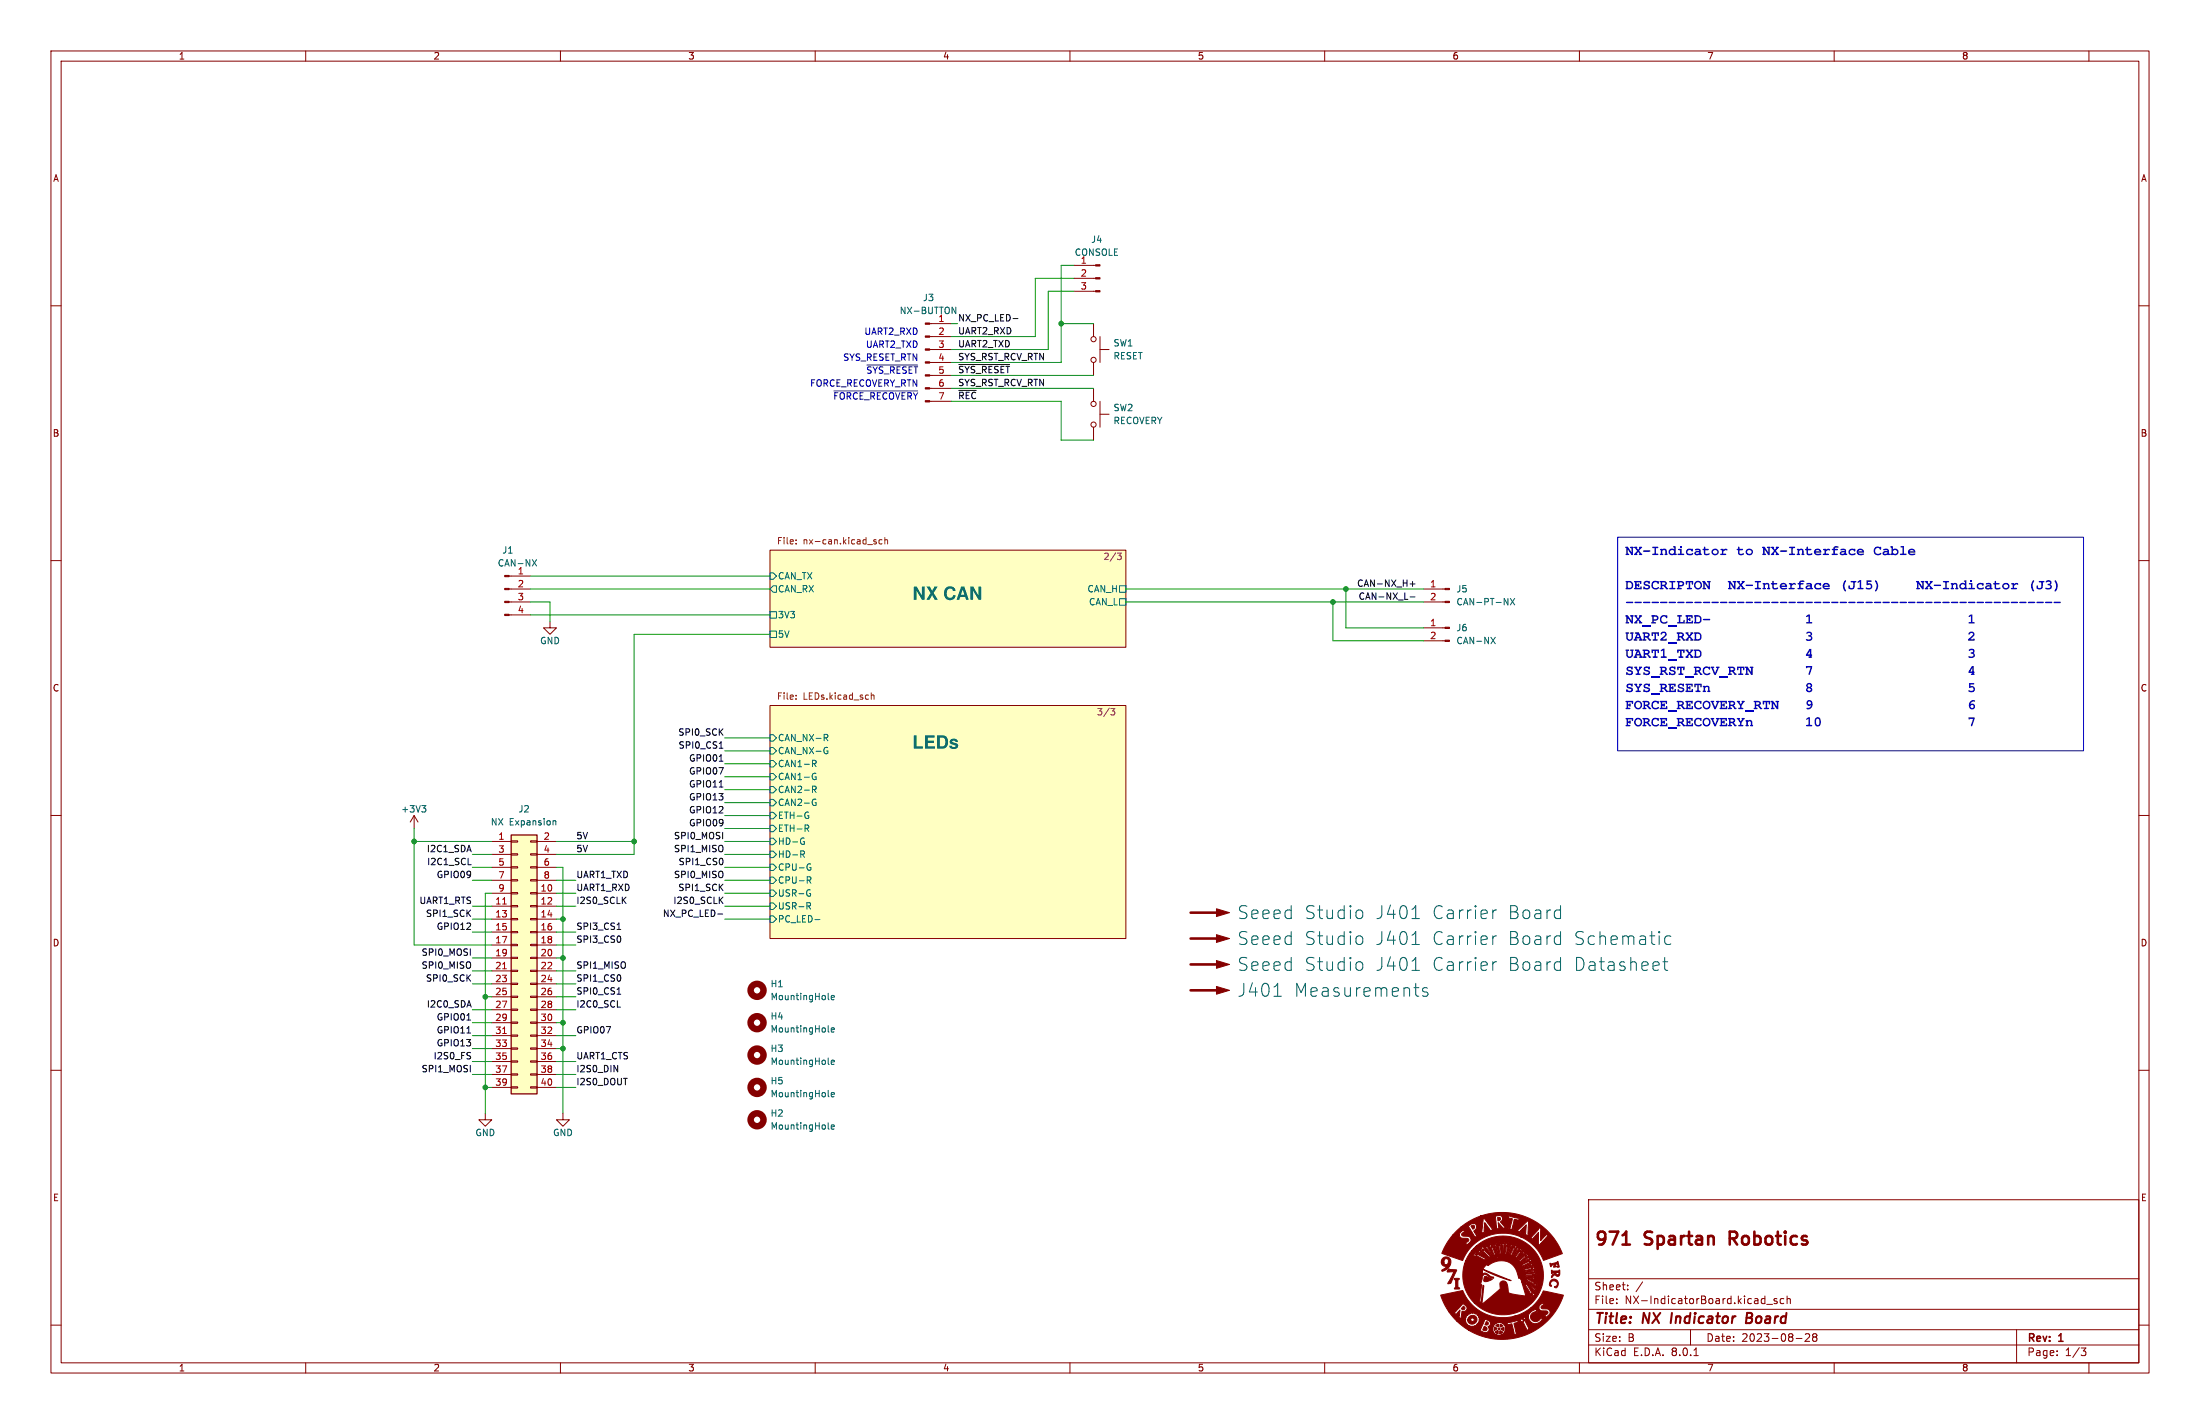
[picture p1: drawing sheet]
<svg xmlns="http://www.w3.org/2000/svg" width="432mm" height="279mm" viewBox="0 0 432 279" stroke-linecap="round" stroke-linejoin="round" font-family="sans-serif">
<g fill="none" stroke="#840000" stroke-width=".2">
<path d="M10 10h411.8v259.4h-411.8zM12 12h407.8v255.4h-407.8zM60 10v2M110 10v2M160 10v2M210 10v2M260 10v2M310 10v2M360 10v2M410 10v2M10 60h2M210.8 57.2h4.2"/>
<path d="M210.8 54.6h4.2M210.8 52.1h4.2M419.8 60h2M10 110h2M151.1 108h69.9v19h-69.9zM419.8 110h2M151.1 138.4h69.9v45.8h-69.9zM10 160h2M419.8 160h2M10 210h2M419.8 210h2M311.8 235.4h108v32h-108z"/>
<path d="M10 260h2M311.8 256.9h108M311.8 250.9h108M317.3 255.6v.2M317.3 254.9v.1M319.5 252.9v.2M319.5 252.2v.1M322.4 251.5l-1.3 1.9M346.8 255.9h1.1M348.8 254.9l-.4-.1-.2 .2 .1 .2 .5 .2v.3h-.6M350.1 254.9l-.4-.1-.3 .3 .1 .6h.6M350.8 254.9l.2-.1 .3 .1 .1 .9"/>
<path d="M350.8 254.3v1.5M419.8 260h2M60 267.4v2M110 267.4v2M160 267.4v2M210 267.4v2M260 267.4v2M310 267.4v2M311.8 263.9h108M311.8 260.9h108M331.8 260.9v3M332.5 266h.8"/>
<path d="M352.5 262.6h1.2M354.3 261.8l.6-.1 .2 .1 .1 .3-.9 1.1h.9M356 262.3l-.2-.3 .2-.3h.3l.3 .3-.3 .3M356 262.3l-.2 .3v.3l.2 .3h.3l.3-.3-.1-.4-.2-.2M356 262.3h.3M360 267.4v2M395.8 260.9v6.5M403.8 265.8v.2M403.8 265.1v.1M408.5 264.5h.9l-.5 .6 .4 .1 .1 .5-.3 .3h-.4M410 267.4v2"/>
</g>
<path d="M328.2 257.6l-.3 2M342.8 258.6h.7M343.5 258.6l.2 .1M343.6 257.6h-.7l-.2 2 .9-.1M343.7 258.5l-.2 .1" fill="none" stroke="#840000" stroke-width=".4"/>
<path d="M318.5 244.2h1.4M339.5 243h1M340.5 241.7h-1v2.5" fill="none" stroke="#840000" stroke-width=".51"/>
<g fill="#840000" stroke="#840000" stroke-width=".2">
<path d="M282.8 254.1l4.3-.9a8.5 8.5 0 0 0 10 5.1h2.9l.1 .6 .4 .7h.3a1.43 1.43 0 0 0 1.9-.8l-.2-.3-.4 .5a.98 .98 0 0 1-1.6-.3 .98 .98 0 0 1 1-1.3l.1 .1 .2-.1-.1-.1a.43 .43 0 0 0-.4-.4 .43 .43 0 0 0-.4 .3l-.8 .6-.1 .5h-2.9h.1a8.5 8.5 0 0 0 3.3-1.8h1.5l.3 .6 .9 .1a.42 .42 0 0 1 .6 .2 .42 .42 0 0 1-.5 .5l-.2 .1 .4 .5 .2-.3a.73 .73 0 0 0 .4-1.1l-.4-.3h-1.1a.39 .39 0 0 1 0-.5 .39 .39 0 0 1 .5-.2l-.4-.5-.5 .5-.2 .4h-1.5a13.2 13.2 0 0 0 2.5-3.2l3.8 .8a12.7 12.7 0 0 1-18.6 6.9h2.1l1.4 .5 .3-.1 .3-.7h.6l.1 .1-.1 .1 .2 .3-.1 .1h.1l.1 .3h.1v.2l.1-.1 .1 .2 .1-.1v.2l.1-.1 .3 .2 .1-.1 .3 .1 .1-.1h.1v-.1l.2 .1v-.2l.1 .1v-.2l.2 .1v-.2h.2l-.1-.1 .3-.2-.1-.1 .1-.1v-.3l.1-.1-.1-.1h.1l-.2-.2 .1-.2-.1-.1-.1-.3-.2 .1 .1-.2h-.3l-.1-.2-.1 .1-.1-.2h1.2l.2 .6 .7-.3 .4 1.6a.22 .22 0 0 1 .1 .3 .22 .22 0 0 1-.2 .1l.2 .2 .6-.2 .1-.2a.4 .4 0 0 1-.5-.5l-.1-.7a.41 .41 0 0 1-.1-.6 .41 .41 0 0 1 .6-.1h.2l-.1-.5h.5l.5 .3 .7 1.3a.21 .21 0 0 0 .2 .3 .21 .21 0 0 0 .2-.3l-.3-.8a1.17 1.17 0 0 1-.2-1.3h-.1a.22 .22 0 0 0-.3-.2 .22 .22 0 0 0-.1 .4l-.3 .1v-.4l-.3 .6-.6-.1-.1 .1-1.6 .4h-2.3v.1l-.1-.1v.2l-.4 .1-.1 .3-.1-.1-.2 .7h-.6v-.2l-.3-.2a.69 .69 0 0 0 .5-.8 .69 .69 0 0 0-.7-.6l-.5-.1 .1 .3-.2 .5-.6 1.3-.2-.1-.1 .2h-2.1l-2.2-1.8 1.7 .1 .1 .3-.2 .2h.4v.4l.2-.1 .4 .1v.2l.4-.2 .2 .2 .1-.2 .2-.1 .3 .1a.36 .36 0 0 1 .4-.5l-.1-.2 .4-.3a.28 .28 0 0 1-.2-.2 .28 .28 0 0 1 .2-.3 .28 .28 0 0 1-.3-.2 .28 .28 0 0 1 .2-.3 .31 .31 0 0 1-.4-.1 .31 .31 0 0 1-.1-.4h-.1a.28 .28 0 0 1-.3 .1 .28 .28 0 0 1-.1-.3 .35 .35 0 0 1-.4 .2 .35 .35 0 0 1-.3-.2 .3 .3 0 0 1-.2 .3 .3 .3 0 0 1-.3-.1v.2l-.2 .2h-.3a.31 .31 0 0 1 .1 .4 .31 .31 0 0 1-.4 .1 .3 .3 0 0 1 .3 .3 .3 .3 0 0 1-.3 .3h-1.4l-1.6-1.8h.9l.6 .6v-.3l.7-.7-.2 1.2a.47 .47 0 0 0 .4 .6h.1l-.1-.3 .1-.8a.3 .3 0 0 1 0-.4 .3 .3 0 0 1 .5 0h.1a.71 .71 0 0 0 .4-.8 .71 .71 0 0 0-.5-.6l-.4-.2v.2l-1.4 1.6-1.2-.1a11.3 11.3 0 0 1-1.6-3.3z"/>
<path d="M289.3 244.9l.4-.3h1.8l1.3 1.8 .2-.1 3.6 .1 .8-1.5a.41 .41 0 0 0 .3-.3 .41 .41 0 0 0-.1-.4l-.1 .3h-.2v-.3l-.3 .3v.5l-.6 1.3h-3.4l-1.1-2h.4l.4 .5 .6 1.5h2.8l.8-2-.1-.3a.16 .16 0 0 1 0 .2 .16 .16 0 0 1-.2 0 .16 .16 0 0 1 0-.2l-.7 2.2h-2.4l-.5-1.3 .1-.6-.3-.3h.4l.2 .4 .5 1.8 .2-.1-.4-1.9h.3l.2 .5 .2 1.4 1.2 .1 .3-1.5 .2-.4-.1-.5-.1 .3-.2-.1 .1-.3a.53 .53 0 0 0-.2 .9l-.2 1.5h-.8l-.2-1.6 .2-.5a.77 .77 0 0 1 .3 1v.8a.16 .16 0 0 0 0 .3 .16 .16 0 0 0 .2 0 .16 .16 0 0 0 0-.3l.1-2a.17 .17 0 0 1-.2 .2 .17 .17 0 0 1-.1-.3l-.1 .3h-.2l-.3-.4 .1 .3-.2 .1-.2-.2v.4h-.3l-.2-.4v.3l-.2-.2-.5 .1-.1 .3h-.1l-.1-.3-.2 .3h-.5a.18 .18 0 0 1 0 .3 .18 .18 0 0 1-.2 0 .18 .18 0 0 1-.1-.2v.2h-1.8a7.8 7.8 0 0 1 10.7-.1 7.8 7.8 0 0 1 .7 10.7 8.1 8.1 0 0 1-11.7 .4l1 .1 .3-.3 .4-3.2 .1 .1-.3 3.6 3.2-2.7a.76 .76 0 0 0 .3-1.1 .74 .74 0 0 1 .7-.8 .74 .74 0 0 1 .8 .8v.2a1.8 1.8 0 0 0 .3 1.4l3.3 .6-.7-2.3h.5l1 1.7 .1 .6 .4 .3v-.4h.2l.1 .3a.55 .55 0 0 0 .1-.6 .55 .55 0 0 0-.6-.3l-1-1.7-.8 .1-.1-.5h.6l.4 .2 1.5 1.6h.2l-.2-.2 .1-.1 .2 .1v-.2l-.6-.3-1.3-1.3h-.2l.2 .1-.1 .2-.8-.1-.2-.5h.9l.6 .4a2.36 2.36 0 0 1 1.3 .9l.4-.1-.3-.1 .1-.2 .3 .1-.3-.4h-.5l-1.5-.8-.1 .2h-.9v-.2h-.4l-.1-.2a3.5 3.5 0 0 0-2.2-3 3.5 3.5 0 0 0-3.7 .7l-.4-.2-.7 .9 5.6 2.3-3.2-1.1-2.4-1.2v1a1.03 1.03 0 0 1 1.5 .4l.7 .2v.2l-.6-.1-1.1-.7-.5 .2-.1 .7-.3 1.1 .2 .1-.4 3.5h-1a7.6 7.6 0 0 1-2-7.6l4.6 .1a4 4 0 0 1 5.2 .1 4.8 4.8 0 0 1 1.1 2.4l-.1-.6h.4l.1 .4 .1-.1a.35 .35 0 0 0-.1-.4 .35 .35 0 0 0-.5 0 .43 .43 0 0 1 0-.7h.2l.1 .3h.1a.36 .36 0 0 0-.1-.5 .36 .36 0 0 0-.5 .2l-.2-.3a.25 .25 0 0 1 0-.5 .25 .25 0 0 1 .3 .3h.2l-.2-.5-.6 .2-.1-.1a.31 .31 0 0 1-.3-.3 .31 .31 0 0 1 .3-.3l.2 .2h.2l-.4-.4-.4 .4-.2-.2a.34 .34 0 0 1-.4-.2 .34 .34 0 0 1 .1-.4l.5 .2a.42 .42 0 0 0-.6-.4 .36 .36 0 0 1-.1 .4 .36 .36 0 0 1-.5 0 .3 .3 0 0 1-.3-.2 .3 .3 0 0 1 0-.3h.5l-.7-.2v.5h-.9a.18 .18 0 0 1-.1-.3 .18 .18 0 0 1 .3-.1h.2l-.3-.1a.28 .28 0 0 0-.4 .1 .28 .28 0 0 0 .1 .4l-1 .2-.1-.3 .5-.2h-.3a.25 .25 0 0 0-.3 .2 .25 .25 0 0 0 .1 .3l-.5 .3a.28 .28 0 0 1-.2 .1 .28 .28 0 0 1-.3-.2l.4-.3-.3 .1a.28 .28 0 0 0-.2 .3 .28 .28 0 0 0 .2 .2l-.2 .2h-4.6l.3-.6h3.8a.37 .37 0 0 0 .5 .4l-.3-.4 .5-.3a.23 .23 0 0 1 .4-.1 .23 .23 0 0 1 0 .3l-.3 .2 .3-.1a.3 .3 0 0 0 .3-.2 .3 .3 0 0 0-.2-.3l.6-.2a.29 .29 0 0 1 .4-.1 .29 .29 0 0 1 .1 .3l-.5 .2 .4-.1a.3 .3 0 0 0 .3-.1 .3 .3 0 0 0-.1-.4h1.1v.4h-.5h.7v-.5l1 .3a.3 .3 0 0 1-.1 .3 .3 .3 0 0 1-.4 0h-.1l.6 .2 .2-.5 .5 .2a.29 .29 0 0 1 .3 .3 .29 .29 0 0 1-.2 .3l-.4-.1a.41 .41 0 0 0 .4 .3 .41 .41 0 0 0 .4-.4l.6 .6-.4 .2-.3-.1a.37 .37 0 0 0 .3 .3 .37 .37 0 0 0 .4-.2h.1l.4 .7-.4 .1-.2-.3h-.1l.2 .4a.38 .38 0 0 1 .4-.1 .38 .38 0 0 1 .3 .3v.2a.22 .22 0 0 1 0 .3 .22 .22 0 0 1-.3-.1l-.2-.2a.35 .35 0 0 0 .1 .4 .35 .35 0 0 0 .5-.1l.2 .8h-.5v-.4v.5l.8-.1v.1l1.9 .5 .3-.1a.17 .17 0 0 1-.3-.1 .17 .17 0 0 1 .2-.2l-2.3-.2-.1-.5h.3v.2h1.3l.5 .2 .3-.1-.2-.2 .1-.1 .2 .1-.3-.3-.5 .2h-1.7l-.1-.4h.3l.1 .2 2.1-.2-.2-.2 .3-.1-.3-.2-.5 .2-1.8 .3-.1-.5h.3v.2l1.6-.3a.43 .43 0 0 0 .4 .1 .43 .43 0 0 0 .3-.4 .18 .18 0 0 1-.2 .1 .18 .18 0 0 1-.2-.1l.3-.2-.5-.1-.4 .3-1.1 .3a.48 .48 0 0 1-.7-.3h.3l.1 .2 1.5-.6a.4 .4 0 0 0 .6-.3l-.2 .1-.1-.1 .1-.2h-.1l-1.9 .9h-.3l-.3-.5h.3l.2 .2 1.2-.6h.6l.3-.3h-.4v-.2h.3a.54 .54 0 0 0-.8 .3l-1.4 .6h-.3l-.2-.4h.3l.1 .2 1.8-1.1a.16 .16 0 0 1-.2-.1 .16 .16 0 0 1 .2-.2h-.3l-1.6 1.2h-.3l-.4-.4h.4l.1 .2 1.3-1a.44 .44 0 0 0 .4-.1 .44 .44 0 0 0 .1-.5l-.2 .3-.1-.1 .1-.3-.4 .2-.2 .4-1.1 .9h-.4l-.4-.3 .6 .1 1.5-1.4v-.3l-.2 .2v-.3l-.1 .1-1.4 1.6h-.4l-.5-.3h.5l.2 .1 .8-1.1 .5-.2 .1-.4-.3 .1-.1-.1 .2-.2a.52 .52 0 0 0-.5 .6l-.9 1.2h-.5l-.7-.3 1 .1 1.1-1.8a.16 .16 0 0 1-.3 0 .16 .16 0 0 1 .2-.2l-.3 .1-.1 .5-.8 1.3h-.8a5.8 5.8 0 0 0-4.6 .9h-3.8l.7-1.4h.7l.3 .4a1.47 1.47 0 0 1 1.3 .5l.6 .3 .4-.2-.4-.2a2.27 2.27 0 0 1-1.4-1l-.6-.1 .2 .3-.2 .1-.2-.2-.7 .1 .4-.6h1.1l1.9 1.5 .2-.1-1.7-1.6h-.3l.2 .1v.2l-1.4-.1 .4-.4h1.3l.2 .4 .5 .2 1.1 1.1 .3-.2-1.2-1.2a.55 .55 0 0 0-.2-.5 .55 .55 0 0 0-.6-.1 .22 .22 0 0 1 .3 .1 .22 .22 0 0 1-.1 .3l-.3-.2z"/>
<path d="M285.4 250.8h.1a.79 .79 0 0 1 .9 .2 .61 .61 0 0 0-.3 .8v.2a.51 .51 0 0 0 .4 .8l-.1 .1h-.7a.2 .2 0 0 1-.2-.1 .2 .2 0 0 1 .2-.3v-.8a.45 .45 0 0 0-.3-.7z"/>
<path d="M304.4 251.3a.87 .87 0 0 1 1.3 .1 .87 .87 0 0 1-.4 1.3l-.2-.2a.66 .66 0 0 0 .5-.9 .66 .66 0 0 0-1-.2 .66 .66 0 0 0-.1 1l-.4-.3z"/>
<path d="M284.3 249l1.2 .1a.25 .25 0 0 1 .4 .1 .25 .25 0 0 1-.1 .3l-.8 1.7a.65 .65 0 0 1-.8 .7l1.2-2.4-1 .1a.25 .25 0 0 1-.4-.1 .25 .25 0 0 1 .2-.4z"/>
<path d="M304.5 249.3l1.2 .1 .4-.2a.93 .93 0 0 1-.4 1.2h-.2a.36 .36 0 0 0-.3-.3 .36 .36 0 0 0-.3 .2l-.3 .4a.77 .77 0 0 1 .6-1h-.4l-.2 .2-.1-.2h.9a.32 .32 0 0 0 .2 .4 .32 .32 0 0 0 .3-.4h-1.4z"/>
<path d="M283.1 246.9a1.01 1.01 0 0 1 1.4 0 1.01 1.01 0 0 1 .1 1.4 1.54 1.54 0 0 1-1.6 1.1v-.2l1-.7a.86 .86 0 0 1-1.1-.8h.5a.46 .46 0 0 0 .6 .4 .46 .46 0 0 0 .3-.6 .45 .45 0 0 0-.5-.5 .45 .45 0 0 0-.4 .6v.1h-.5z"/>
<path d="M304.2 247.9h.5a1.07 1.07 0 0 0 1-.4l.3 .8a.23 .23 0 0 1 0 .3 .23 .23 0 0 1-.3 0v-.1a.31 .31 0 0 0 0-.5 .31 .31 0 0 0-.5 .1l.3 .4-.5 .1-.1-.1a.19 .19 0 0 0 .1-.3 .19 .19 0 0 0-.3 0l-.3 .3z"/>
<path d="M285.8 241.6l.9-.8h1.2a.81 .81 0 0 1 .8 .7l.4 .6a.52 .52 0 0 1 .1 .7l.9-.4-.1-.1-.2 .1-.4-.6h1.3v.1l.8-.2-.2-.1v-.8h.2a.16 .16 0 0 0 .2 .1 .16 .16 0 0 0 .1-.3 .16 .16 0 0 0-.3 0v.2h-.2l.1-.9 .7 .9a.39 .39 0 0 1 .2 .7h5.4l.8 .2a.52 .52 0 0 1 .3-.7h.3v.2a.16 .16 0 0 0 .2 0 .16 .16 0 0 0 0-.2 .16 .16 0 0 0-.2 0h-.3l.8-.7-.1 1.7-.3 .1 .8 .4-.1-.4 .1-1.7a.7 .7 0 0 0-.2-.9l-2.1 2h-5.4l.6-.2h4h-4l.2-.1v-.1h-.3l-1.4-1.9a.21 .21 0 0 0-.3-.2 .21 .21 0 0 0 0 .4l-.3 2.3-1.4 .1a.22 .22 0 0 1-.1-.3 .22 .22 0 0 1 .2-.2l.3-.3v-.4a.71 .71 0 0 0-.6-.6 .71 .71 0 0 0-.7 .4l-.6 .4h-1.2l.4-.3a12.6 12.6 0 0 1 3.5-1.9h2.7v.2h.2l.2 2.1-.2 .2 .9-.1-.2-.1-.2-1 .8 .8a.37 .37 0 0 0 .6 .2l.2-.1-.3-.1-.8-.9 .4-.5v-.3l1.8 .1a.93 .93 0 0 1-.1 1l-.1 .5a.24 .24 0 0 1-.1 .3 .24 .24 0 0 1-.3 0l.3 .2a.45 .45 0 0 0 .6 0 .27 .27 0 0 1-.2-.2 .27 .27 0 0 1 .1-.3l.3-1.4 .7 .2-.1 .1a.39 .39 0 0 0 .4-.5h-.2l-1.6-.3a.16 .16 0 0 0-.2-.2 .16 .16 0 0 0-.1 .2l-.1 .3h-1.1a.9 .9 0 0 0-1.3-.4h-3a12.7 12.7 0 0 1 16 7.4l-3.7 1.3a8.4 8.4 0 0 0-4.5-4.6h1.9l.7 .5-.1-.2 1.1-1.2-.1 2.5h.2l1.4-1.5a.2 .2 0 0 1 .2-.2 .2 .2 0 0 1 .2 .1h.1l-.6-.7-.2 .1 .2 .3-1 1v-2.1a.47 .47 0 0 0-.6-.5l.2 .4-1.4 1.5-.2-.1-.1 .1h-1.9a8.7 8.7 0 0 0-11.4 4.6l-4-1.4a12.3 12.3 0 0 1 2.2-3.6h1.2l.4 .6 .8 .1a.42 .42 0 0 1 .7 .3 .42 .42 0 0 1-.7 .4l.3 .6 .3-.3a.85 .85 0 0 0 .5-1l-.4-.4h-.4a.76 .76 0 0 1-1-.4 .44 .44 0 0 1 .6-.4l-.4-.5-.6 .6-.1 .4h-1.2z"/>
<path d="M293.5 261.3l.4-.3 .2 .1v.3a.22 .22 0 0 1-.1 .3 .22 .22 0 0 1-.3-.1z"/>
<path d="M294.4 261.2l.1-.1 .5 .3a.47 .47 0 0 1-.7 .2z"/>
<path d="M294.7 260.6l.5-.2a.37 .37 0 0 1-.2 .7l-.3-.3z"/>
<path d="M293.4 260.3l.1 .1a.34 .34 0 0 1 .2 .4 .34 .34 0 0 1-.4 .2z"/>
<path d="M294.4 259.8l.6 .3-.2 .1a.25 .25 0 0 1-.3 .1 .25 .25 0 0 1-.1-.3z"/>
<path d="M293.6 260.1l.5-.3v.5h-.1z"/>
<path d="M291.3 260.2l.5 .3a.41 .41 0 0 1-.1 .6 .41 .41 0 0 1-.6-.1z"/>
<path d="M291.7 259.3a.37 .37 0 0 1 .4 .5 .37 .37 0 0 1-.6 .1z"/>
<path d="M299 259l.3-.1v.2l-.3 .1 .2-.3-.2 .3z"/>
<path d="M288.3 258.4a.9 .9 0 0 1 1.3-.1 .9 .9 0 0 1 .1 1.3 .9 .9 0 0 1-1.3 0l-.3-.6h.5l.4 .3 .3-.1v-.4a.37 .37 0 0 0-.4-.2 .37 .37 0 0 0-.3 .4h-.5z"/>
<path d="M287.2 256.3l.3 .3v.2a.4 .4 0 0 1-.7 0z"/>
<path d="M291.4 250.5h.3l1.2 .5-.1 .1a1.82 1.82 0 0 1-1.5 .3l-.1-.1z"/>
<path d="M300.5 253.9h.2v.2h-.2v-.2l.2 .1z"/>
<path d="M301.1 251.7h.2v.2h-.2l.2-.1z"/>
<path d="M300.8 250.1h.2v.1h-.2h.2z"/>
<path d="M300.7 248.7l.1-.1 .1 .2-.2 .1 .2-.2-.2 .1 .1-.1-.2 .1 .2-.2z"/>
<path d="M300.2 247.5h.2v.2h-.2l.2-.1h-.2h.2z"/>
<path d="M299.4 246.3h.2l-.1 .2h-.1l.2-.2-.2 .1 .1-.1-.1 .1z"/>
<path d="M289.7 246l.2 .2-.2-.2 .2 .2-.2-.2h.1a.15 .15 0 0 1 .2 .1 .15 .15 0 0 1-.2 .2 .15 .15 0 0 1-.1-.2l.1 .1z"/>
<path d="M298.3 245.5l.2-.1 .1 .2h-.2l.1-.1-.1 .1 .1-.1z"/>
<path d="M290.9 245.1l.3 .1-.1 .2-.2-.1 .2 .1-.2-.2 .2 .1-.2-.1 .2 .1z"/>
<path d="M297.1 244.6h.2v.2h-.2l.2-.1-.1-.1-.1 .2z"/>
<path d="M292.8 244.5h.1v.2h-.1l.1-.1-.1-.1-.1 .2z"/>
<path d="M295.8 244.3h.1v.2h-.1l.1-.2-.1 .2 .1-.2-.2 .1z"/>
<path d="M294.1 244.2l.2 .2-.2-.2 .2 .2-.1-.2h.1l.1 .2h-.2z"/>
<path d="M288.7 240.6a.37 .37 0 0 1 .7 0 .37 .37 0 0 1-.4 .5z"/>
<path d="M293.9 238.9a.36 .36 0 0 1 .6 .2 .36 .36 0 0 1-.4 .4z"/>
<path d="M215 57h.9v.3h-.9z"/>
<path d="M215 54.5h.9v.2h-.9z"/>
<path d="M215 51.9h.9v.3h-.9z"/>
<circle cx="294.2" cy="260.7" r=".2"/>
<circle cx="299.5" cy="252" r=".1"/>
<circle cx="299.5" cy="251" r=".08"/>
</g>
<g fill="#ffffc2" stroke="#ffffc2" stroke-width=".2">
<path d="M151.1 138.4h69.9v45.8h-69.9z"/>
<path d="M151.1 108h69.9v19h-69.9z"/>
</g>
<g fill="none" stroke="#006464" stroke-width=".2">
<path d="M151.1 112.4h.7l.6 .6-.6 .7h-.7zM151.8 114.9h.6v1.3h-.6l-.7-.6zM219.7 114.9h1.3v1.3h-1.3zM219.7 117.5h1.3v1.2h-1.3zM151.1 120h1.3v1.3h-1.3zM151.1 123.8h1.3v1.3h-1.3zM151.1 144.1h.7l.6 .7-.6 .6h-.7zM151.1 159.4h.7l.6 .6-.6 .7h-.7zM151.1 149.2h.7l.6 .7-.6 .6h-.7zM151.1 151.8h.7l.6 .6-.6 .6h-.7zM151.1 156.8h.7l.6 .7-.6 .6h-.7zM151.1 154.3h.7l.6 .6-.6 .7h-.7z"/>
<path d="M151.1 146.7h.7l.6 .6-.6 .7h-.7zM158.6 159.3l.1 .1M159.5 149.2h.4l.3 .2-.1 .4h-.6M159.5 154.2h.4l.3 .3-.1 .4h-.6M159.6 151.8h.5M159.6 156.9h.5M159.8 149.8l.4 .6M159.8 154.9l.4 .6M159.9 152.4h.3v.5h-.6M159.9 157.5h.3v.4l-.6 .1M161.8 144.1h.4l.3 .2-.1 .4-.6 .1M162.1 144.8l.4 .6"/>
<path d="M162.1 146.6l.3 .1M162.2 147.4h.3v.4l-.4 .1M151.1 161.9h.7l.6 .7-.6 .6h-.7zM151.1 172.1h.7l.6 .6-.6 .7h-.7zM151.1 169.5h.7l.6 .7-.6 .6h-.7zM151.1 179.7h.7l.6 .6-.6 .7h-.7zM151.1 167h.7l.6 .6-.6 .7h-.7zM151.1 164.5h.7l.6 .6-.6 .6h-.7zM151.1 177.2h.7l.6 .6-.6 .6h-.7zM151.1 174.6h.7l.6 .7-.6 .6h-.7zM157.2 166.9h.4l.3 .3-.1 .4h-.6M157.5 167.6l.4 .6"/>
<path d="M157.5 164.4l.3 .1M157.6 165.1h.3v.5l-.4 .1M158.3 162.5l.4 .6M158.4 177.1h.5l.2 .3-.1 .3-.6 .1M158.4 172h.5l.3 .3-.2 .3-.6 .1M158.5 161.9l.2 .2-.2 .4M158.5 160.1h.2v.4l-.2 .1M158.6 169.6h.5M158.7 177.8l.4 .6M158.7 172.7l.5 .6M158.7 174.6h.3M158.9 175.3h.2v.4l-.4 .1"/>
<path d="M158.9 170.2h.3v.4l-.6 .1M159.9 180.4h1M162.5 202.3l.2 .2M163.2 202.1l.6-.1-.1-.3h-.4l-.1 .1v.6h.5"/>
</g>
<path d="M156.2 105.9v.2M156.2 106.6v.1M171.7 106.3l.3 .1v.2l-.4 .1M171.7 105.9h.3M173.1 105.9h-.3l-.3 .2 .1 .6h.5M173.7 106l.5-.1v.8M173.7 105.5v1.2M156.2 137.1v.1M156.2 136.4v.1M171 135.9v1.3M171 136.5l.5-.1 .1 .8" fill="none" stroke="#725600" stroke-width=".2"/>
<path d="M219.3 108.5h.8l-.5 .5 .4 .1 .1 .5-.3 .2h-.3M218 139h.8l-.4 .5 .3 .1 .1 .4-.2 .3h-.4" fill="none" stroke="#840084" stroke-width=".2"/>
<circle cx="148.6" cy="200.7" r="1.27" fill="none" stroke="#840000" stroke-width="1.3"/>
<path d="M100.3 163.8h5.1v50.8h-5.1z" fill="#ffffc2"/>
<g fill="none" stroke="#840000" stroke-width=".2">
<path d="M182.5 68.6h4.2M182.5 76.2h4.2M182.5 71.1h4.2M182.5 66h4.2M182.5 63.5h4.2M182.9 73.7h3.8M182.9 78.7h3.8M214.6 63.5v2.5M214.6 71.1v2.6M214.6 76.2v2.5M215.9 66v5.1M215.9 78.7v5.1"/>
<path d="M215.9 68.6h1.8M214.6 83.8v2.6M215.9 81.3h1.8M99.9 118.1h4.2M99.9 115.6h4.2M99.9 113h4.2M279.4 118.1h4.2M279.4 115.6h4.2M99.9 120.7h4.2M107.9 121.9v1.3h1.3l-1.3 1.3-1.2-1.3h1.2M279.4 125.7h4.2M279.4 123.2h4.2"/>
<path d="M81.3 160l-.8 1.3M81.3 160v2.6M81.3 160l.7 1.3M96.5 165.1h3.8M96.5 175.3h3.8M96.5 177.8h3.8M96.5 167.6h3.8M96.5 170.2h3.8M96.5 172.7h3.8M100.3 177.7h1.3v.2h-1.3zM100.3 175.1h1.3v.3h-1.3zM100.3 172.6h1.3v.2h-1.3z"/>
<path d="M100.3 170.1h1.3v.2h-1.3zM100.3 167.5h1.3v.3h-1.3zM100.3 165h1.3v.2h-1.3zM104.1 177.7h1.3v.2h-1.3zM104.1 175.1h1.3v.3h-1.3zM104.1 172.6h1.3v.2h-1.3zM104.1 170.1h1.3v.2h-1.3zM104.1 167.5h1.3v.3h-1.3zM104.1 165h1.3v.2h-1.3zM105.4 165.1h3.8M105.4 175.3h3.8M105.4 177.8h3.8"/>
<path d="M105.4 167.6h3.8M105.4 170.2h3.8M105.4 172.7h3.8M96.5 180.3h3.8M96.5 182.9h3.8M96.5 185.4h3.8M96.5 188h3.8M96.5 190.5h3.8M96.5 193h3.8M96.5 195.6h3.8M96.5 198.1h3.8M100.3 198h1.3v.2h-1.3z"/>
<path d="M100.3 195.5h1.3v.2h-1.3zM100.3 192.9h1.3v.3h-1.3zM100.3 190.4h1.3v.2h-1.3zM100.3 187.8h1.3v.3h-1.3zM100.3 185.3h1.3v.2h-1.3zM100.3 182.8h1.3v.2h-1.3zM100.3 180.2h1.3v.3h-1.3zM104.1 198h1.3v.2h-1.3zM104.1 195.5h1.3v.2h-1.3zM104.1 192.9h1.3v.3h-1.3zM104.1 190.4h1.3v.2h-1.3zM104.1 187.8h1.3v.3h-1.3z"/>
<path d="M104.1 185.3h1.3v.2h-1.3zM104.1 182.8h1.3v.2h-1.3zM104.1 180.2h1.3v.3h-1.3zM105.4 180.3h3.8M105.4 182.9h3.8M105.4 185.4h3.8M105.4 188h3.8M105.4 190.5h3.8M105.4 193h3.8M105.4 195.6h3.8M105.4 198.1h3.8M95.2 218.4v1.3h1.3l-1.3 1.3-1.2-1.3h1.2"/>
<path d="M96.5 200.7h3.8M96.5 203.2h3.8M96.5 205.7h3.8M96.5 208.3h3.8M96.5 210.8h3.8M96.5 213.4h3.8M100.3 213.2h1.3v.3h-1.3zM100.3 210.7h1.3v.2h-1.3zM100.3 208.2h1.3v.2h-1.3zM100.3 205.6h1.3v.3h-1.3zM100.3 203.1h1.3v.2h-1.3zM100.3 200.5h1.3v.3h-1.3z"/>
<path d="M104.1 213.2h1.3v.3h-1.3zM104.1 210.7h1.3v.2h-1.3zM104.1 208.2h1.3v.2h-1.3zM104.1 205.6h1.3v.3h-1.3zM104.1 203.1h1.3v.2h-1.3zM104.1 200.5h1.3v.3h-1.3zM105.4 200.7h3.8M105.4 203.2h3.8M105.4 205.7h3.8M105.4 208.3h3.8M105.4 210.8h3.8M105.4 213.4h3.8"/>
<path d="M110.5 218.4v1.3h1.3l-1.3 1.3-1.3-1.3h1.3"/>
<circle cx="214.6" cy="79.2" r=".51"/>
<circle cx="214.6" cy="66.5" r=".51"/>
<circle cx="214.6" cy="70.6" r=".51"/>
<circle cx="214.6" cy="83.3" r=".51"/>
</g>
<path d="M100.3 163.8h5.1v50.8h-5.1z" fill="none" stroke="#840000" stroke-width=".25"/>
<path d="M98.7 177.4h.7M98.7 190.1h.7M98.7 202.8h.7" fill="none" stroke="#a90000" stroke-width=".2"/>
<g fill="none" stroke="#006464" stroke-width=".2">
<path d="M186.9 60.3l.7 1.2v-1.2M104.5 109.8l.8 1.3M105.3 109.8l-.8 1.3M296.4 117.4l.9 1.3M297.3 117.4l-.9 1.3M292.6 125l.9 1.3M293.5 125l-.9 1.3M82.8 158.1h.8l-.4 .4M83.3 158.5l.3 .3v.3l-.3 .2M108.6 161.1h.4l.1 .8M267 178.5l.5 .5v.8l-.5 .4M293 178.5v1.7"/>
<path d="M293.7 178.5a.65 .65 0 0 0-.7 .5M306 178.5l.3 .2M306.3 177.7v2.5M162.5 196l.2 .2M163.2 195.7l.6-.1-.1-.2-.4-.1-.1 .2v.6h.5M250 195.5h1.5M267 183.6l.5 .5v.7l-.5 .5M267 188.7l.5 .5v.7l-.5 .5M277.1 185.3h1.5M277.1 180.2h1.5M277.1 190.4h1.5M277.5 193.8h1"/>
<path d="M278.2 195.5h.3M280.2 193.9l-.6-.1-.4 .3 .1 .4 .9 .3 .1 .2-.1 .4-.3 .1-.7-.1M293 183.6v1.7M293 188.7v1.7M293.7 183.6a.65 .65 0 0 0-.7 .5M293.7 188.7a.65 .65 0 0 0-.7 .5M306 183.6l.3 .1M306 188.7l.3 .1M306.3 182.8v2.5M306.3 187.9v2.5M306.3 185.2l-.3 .1M306.3 180.1l-.3 .1"/>
<path d="M306.3 190.3l-.3 .1M326.4 188.7h.9M326.7 187.9v2.1l.2 .3 .4 .1M327.9 183.7l-.7-.1-.5 .5v.7l.3 .4 .2 .1 .7-.1M162.5 215l.2 .2M162.5 208.7l.2 .2M163.2 208.4l.6-.1-.1-.2-.4-.1-.1 .2v.6h.5M163.2 214.8l.6-.1-.1-.3h-.4l-.1 .1v.6h.5M162.5 221.4l.2 .2M163.2 221.1l.6-.1-.1-.2-.4-.1-.1 .2v.6h.5"/>
</g>
<g fill="#840000" stroke="#840000" stroke-width=".2">
<path d="M99.1 120.5h.8v.3h-.8z"/>
<path d="M99.1 118h.8v.2h-.8z"/>
<path d="M99.1 115.4h.8v.3h-.8z"/>
<path d="M99.1 112.9h.8v.3h-.8z"/>
<path d="M238.8 193.5l2.5 .8-2.5 .8z"/>
<path d="M238.8 183.4l2.5 .8-2.5 .7z"/>
<path d="M181.6 76.1h.9v.2h-.9z"/>
<path d="M181.6 71h.9v.2h-.9z"/>
<path d="M181.6 68.5h.9v.2h-.9z"/>
<path d="M181.6 65.9h.9v.3h-.9z"/>
<path d="M181.6 63.4h.9v.2h-.9z"/>
<path d="M238.8 178.3l2.5 .8-2.5 .7z"/>
<path d="M238.8 188.5l2.5 .7-2.5 .8z"/>
<path d="M283.6 125.6h.9v.3h-.9z"/>
<path d="M283.6 123.1h.9v.2h-.9z"/>
<path d="M283.6 118h.9v.2h-.9z"/>
<path d="M283.6 115.4h.9v.3h-.9z"/>
</g>
<path d="M233.7 179.1h6.3M233.7 194.3h6.3M233.7 184.2h6.3M233.7 189.2h6.3" fill="none" stroke="#840000" stroke-width=".51"/>
<g fill="none" stroke="#840000" stroke-width="1.3">
<circle cx="148.6" cy="194.3" r="1.27"/>
<circle cx="148.6" cy="219.7" r="1.27"/>
<circle cx="148.6" cy="213.4" r="1.27"/>
<circle cx="148.6" cy="207" r="1.27"/>
</g>
<g fill="none" stroke="#0f0f0f" stroke-width=".2">
<path d="M188.2 76.6h3.4M188.2 71.5h10M198.8 62.5h1M276.8 117.1h.9M276.8 114.6h.9M277.2 114.1v1M141.2 146.8h.7M141.2 154.4h.7M141.2 149.3h.7M91.9 169.7h.6M140.9 179.3h.9M141.8 168.6v.8"/>
<path d="M121.1 195.1h.7M121.1 182.4h.7M121.2 197.6h.6M91.6 200.1h.8M91.6 202.7h.8M120.5 209l.7 1.3v-1.3"/>
</g>
<path d="M163.7 76.7h16.4M170.1 71.6h10M317.5 105.4h91.4v41.9h-91.4z" fill="none" stroke="#0000c2" stroke-width=".2"/>
<g fill="#0000c2">
<path d="M336.1 107.8a.72 .72 0 0 1 1.1 .2 .72 .72 0 0 1-.3 1 .72 .72 0 0 1-1-.6l.3-.1a.44 .44 0 0 0 .6 .4 .44 .44 0 0 0 .1-.7 .44 .44 0 0 0-.7 .2l-.3 .1z"/>
<path d="M337.7 107.7h.5v.2l.5-.3a.22 .22 0 0 1 .3 .1 .22 .22 0 0 1-.1 .3h-.3l-.4 .2v.4h.5l.1 .3h-1.1l-.1-.2 .4-.1v-.6l-.3-.1z"/>
<path d="M363 107.8l.4-.1h.7v.4l-.1 .1a.43 .43 0 0 0-.6-.3 .43 .43 0 0 0-.1 .7h.5a.2 .2 0 0 1 .3-.1 .2 .2 0 0 1 .1 .3 .76 .76 0 0 1-1 .1 .76 .76 0 0 1-.2-1z"/>
<path d="M364.6 107.8a.74 .74 0 0 1 .8-.1 .74 .74 0 0 1 .5 .7h-1.2l.4 .3 .7-.1a.28 .28 0 0 1-.1 .3 .28 .28 0 0 1-.3 0 .73 .73 0 0 1-1-.7h1.2l-.5-.3-.4 .3h-.3z"/>
<path d="M356.3 114.6l.3-.2h.7l.1 .4-.1 .2a.43 .43 0 0 0-.6-.3 .43 .43 0 0 0-.1 .7h.5a.2 .2 0 0 1 .2-.2 .2 .2 0 0 1 .2 .3 .76 .76 0 0 1-1.1 .1 .76 .76 0 0 1-.1-1z"/>
<path d="M357.9 114.6a.74 .74 0 0 1 .8-.2 .74 .74 0 0 1 .5 .7h-1.2l.3 .3 .8-.1a.28 .28 0 0 1-.1 .3 .28 .28 0 0 1-.3 .1 .73 .73 0 0 1-1-.8h1.1l-.4-.3-.4 .3h-.3z"/>
<path d="M368 113.9a1.01 1.01 0 0 1 .6 1.2l-.2 .6a.24 .24 0 0 1-.1 .3 .24 .24 0 0 1-.3-.1 1.84 1.84 0 0 0 0-2z"/>
<path d="M393.2 114.6a.72 .72 0 0 1 1.1 .1 .72 .72 0 0 1-.4 1 .72 .72 0 0 1-.9-.6l.3-.1a.44 .44 0 0 0 .6 .4 .44 .44 0 0 0 .1-.7 .44 .44 0 0 0-.7 .2l-.3 .1z"/>
<path d="M394.8 114.4h.5v.2l.5-.2a.22 .22 0 0 1 .3 .1 .22 .22 0 0 1-.1 .2h-.3l-.4 .2v.4l.5 .1 .1 .2h-1.1l-.1-.2 .3-.1v-.6l-.2-.1z"/>
<path d="M403.3 113.9a1.01 1.01 0 0 1 .6 1.2l-.2 .6a.24 .24 0 0 1-.1 .3 .24 .24 0 0 1-.3-.1 1.85 1.85 0 0 0 0-2z"/>
<path d="M319.2 118.1h1.2l.2 .1-.2 .1h-1.1h-.2z"/>
<path d="M320.8 118.1h1.3l.1 .1-.1 .1h-1.1h-.2z"/>
<path d="M322.5 118.1h1.2l.2 .1-.1 .1h-1.1h-.2z"/>
<path d="M324.2 118.1h1.2l.2 .1-.1 .1h-1.2h-.1z"/>
<path d="M325.9 118.1h1.2l.2 .1-.1 .1h-1.2h-.2z"/>
<path d="M327.5 118.1h1.3l.2 .1-.2 .1h-1.1h-.2z"/>
<path d="M329.2 118.1h1.3l.1 .1-.1 .1h-1.1h-.2z"/>
<path d="M330.9 118.1h1.2l.2 .1-.1 .1h-1.1h-.2z"/>
<path d="M332.6 118.1h1.2l.2 .1-.1 .1h-1.2h-.1z"/>
<path d="M334.3 118.1h1.2l.2 .1-.2 .1h-1.1h-.2z"/>
<path d="M335.9 118.1h1.3l.2 .1-.2 .1h-1.1h-.2z"/>
<path d="M337.6 118.1h1.2l.2 .1-.1 .1h-1.1h-.2z"/>
<path d="M339.3 118.1h1.2l.2 .1-.1 .1h-1.2h-.1z"/>
<path d="M341 118.1h1.2l.2 .1-.1 .1h-1.2h-.2z"/>
<path d="M342.7 118.1h1.2l.2 .1-.2 .1h-1.1h-.2z"/>
<path d="M344.3 118.1h1.3l.1 .1-.1 .1h-1.1h-.2z"/>
<path d="M346 118.1h1.2l.2 .1-.1 .1h-1.1h-.2z"/>
<path d="M347.7 118.1h1.2l.2 .1-.1 .1h-1.2h-.1z"/>
<path d="M349.4 118.1h1.2l.2 .1-.2 .1h-1.1h-.2z"/>
<path d="M351 118.1h1.3l.2 .1-.2 .1h-1.1h-.2z"/>
<path d="M352.7 118.1h1.3l.1 .1-.1 .1h-1.1h-.2z"/>
<path d="M354.4 118.1h1.2l.2 .1-.1 .1h-1.1h-.2z"/>
<path d="M356.1 118.1h1.2l.2 .1-.1 .1h-1.2h-.1z"/>
<path d="M357.8 118.1h1.2l.2 .1-.2 .1h-1.1h-.2z"/>
<path d="M359.4 118.1h1.3l.2 .1-.2 .1h-1.1h-.2z"/>
<path d="M361.1 118.1h1.2l.2 .1-.1 .1h-1.1h-.2z"/>
<path d="M362.8 118.1h1.2l.2 .1-.1 .1h-1.2h-.1z"/>
<path d="M364.5 118.1h1.2l.2 .1-.1 .1h-1.2h-.2z"/>
<path d="M366.2 118.1h1.2l.2 .1-.2 .1h-1.1h-.2z"/>
<path d="M367.8 118.1h1.3l.1 .1-.1 .1h-1.1h-.2z"/>
<path d="M369.5 118.1h1.2l.2 .1-.1 .1h-1.1h-.2z"/>
<path d="M371.2 118.1h1.2l.2 .1-.1 .1h-1.2h-.1z"/>
<path d="M372.9 118.1h1.2l.2 .1-.2 .1h-1.1h-.2z"/>
<path d="M374.5 118.1h1.3l.2 .1-.2 .1h-1.1h-.2z"/>
<path d="M376.2 118.1h1.3l.1 .1-.1 .1h-1.1h-.2z"/>
<path d="M377.9 118.1h1.2l.2 .1-.1 .1h-1.2h-.1z"/>
<path d="M379.6 118.1h1.2l.2 .1-.1 .1h-1.2h-.1z"/>
<path d="M381.3 118.1h1.2l.2 .1-.2 .1h-1.1h-.2z"/>
<path d="M382.9 118.1h1.3l.2 .1-.2 .1h-1.1h-.2z"/>
<path d="M384.6 118.1h1.2l.2 .1-.1 .1h-1.1h-.2z"/>
<path d="M386.3 118.1h1.2l.2 .1-.1 .1h-1.2h-.1z"/>
<path d="M388 118.1h1.2l.2 .1-.1 .1h-1.2h-.2z"/>
<path d="M389.6 118.1h1.3l.2 .1-.2 .1h-1.1h-.2z"/>
<path d="M391.3 118.1h1.3l.1 .1-.1 .1h-1.1h-.2z"/>
<path d="M393 118.1h1.2l.2 .1-.1 .1h-1.1h-.2z"/>
<path d="M394.7 118.1h1.2l.2 .1-.1 .1h-1.2h-.1z"/>
<path d="M396.4 118.1h1.2l.2 .1-.2 .1h-1.1h-.2z"/>
<path d="M398 118.1h1.3l.2 .1-.2 .1h-1.1h-.2z"/>
<path d="M399.7 118.1h1.2l.2 .1-.1 .1h-1.1h-.2z"/>
<path d="M401.4 118.1h1.2l.2 .1-.1 .1h-1.2h-.1z"/>
<path d="M403.1 118.1h1.2l.2 .1-.1 .1h-1.2h-.1z"/>
</g>
<g fill="none" stroke="#009600" stroke-width=".2">
<path d="M210.8 52.1h-2.5v19h-21.6M210.8 54.6h-7.6v11.4h-16.5M210.8 57.2h-5.1v11.4h-19M186.7 78.7h21.6v7.7h6.3M186.7 63.5h1.3M186.7 73.7h27.9M186.7 76.2h27.9M208.3 63.5h6.3M104.1 113h47M104.1 115.6h47M104.1 118.1h3.8v3.8M221 115.6h58.4"/>
<path d="M221 118.1h58.4M261.6 118.1v7.6h17.8M264.2 115.6v7.6h15.2M104.1 120.7h47M151.1 124.5h-26.6v43.1h-15.3M142.2 149.9h8.9M142.2 152.4h8.9M142.2 144.8h8.9M142.2 147.3h8.9M142.2 157.5h8.9M142.2 154.9h8.9M81.3 162.6v22.8h15.2"/>
<path d="M81.3 165.1h15.2M92.7 167.6h3.8M92.7 172.7h3.8M92.7 177.8h3.8M92.7 170.2h3.8M96.5 175.3h-1.3v43.1M109.2 170.2h1.3v48.2M109.2 172.7h3.8M109.2 175.3h3.8M109.2 177.8h3.8M109.2 165.1h15.3M142.2 167.6h8.9"/>
<path d="M142.2 172.7h8.9M142.2 175.3h8.9M142.2 177.8h8.9M142.2 170.2h8.9M142.2 165.1h8.9M142.2 160h8.9M142.2 162.6h8.9M92.7 193h3.8M92.7 190.5h3.8M92.7 198.1h3.8M92.7 188h3.8M92.7 180.3h3.8"/>
<path d="M92.7 182.9h3.8M95.2 195.6h1.3M109.2 193h3.8M109.2 190.5h3.8M109.2 198.1h3.8M109.2 188h1.3M109.2 185.4h3.8M109.2 195.6h3.8M109.2 180.3h1.3M109.2 182.9h3.8M142.2 180.3h8.9M92.7 203.2h3.8"/>
<path d="M92.7 208.3h3.8M92.7 210.8h3.8M92.7 205.7h3.8M92.7 200.7h3.8M95.2 213.4h1.3M109.2 203.2h3.8M109.2 208.3h3.8M109.2 210.8h3.8M109.2 213.4h3.8M109.2 205.7h1.3M109.2 200.7h1.3"/>
</g>
<g fill="#009600" stroke="#009600" stroke-width=".2">
<circle cx="110.5" cy="180.3" r=".46"/>
<circle cx="110.5" cy="188" r=".46"/>
<circle cx="124.5" cy="165.1" r=".46"/>
<circle cx="81.3" cy="165.1" r=".46"/>
<circle cx="95.2" cy="195.6" r=".46"/>
<circle cx="264.2" cy="115.6" r=".46"/>
<circle cx="261.6" cy="118.1" r=".46"/>
<circle cx="208.3" cy="63.5" r=".46"/>
<circle cx="110.5" cy="200.7" r=".46"/>
<circle cx="95.2" cy="213.4" r=".46"/>
<circle cx="110.5" cy="205.7" r=".46"/>
</g>
<g font-size="3.5" fill="#006464">
<text x="179.1" y="118.1">NX CAN</text>
<text x="179.1" y="147.3">LEDs</text>
<text x="242.8" y="185.6">Seeed</text>
<text x="242.8" y="180.6">Seeed</text>
<text x="256" y="185.6">Studio</text>
<text x="256" y="180.6">Studio</text>
<text x="269.8" y="185.6">J401</text>
<text x="269.8" y="180.6">J401</text>
<text x="280.9" y="185.6">Carrier</text>
<text x="280.9" y="180.6">Carrier</text>
<text x="295.7" y="185.6">Board</text>
<text x="295.7" y="180.6">Board</text>
<text x="308.6" y="185.6">Schematic</text>
<text x="242.8" y="190.7">Seeed</text>
<text x="256" y="190.7">Studio</text>
<text x="269.8" y="190.7">J401</text>
<text x="280.9" y="190.7">Carrier</text>
<text x="295.7" y="190.7">Board</text>
<text x="308.6" y="190.7">Datasheet</text>
<text x="242.8" y="195.8">J401</text>
<text x="253.9" y="195.8">Measurements</text>
</g>
<g font-size="3.5" fill="#840000">
<text x="312.8" y="245.1">971</text>
<text x="323" y="245.1">Spartan</text>
<text x="340.6" y="245.1">Robotics</text>
</g>
<g font-size="2.8" fill="#0000c2">
<text x="319" y="109.7">NX-Indicator</text>
<text x="340.8" y="109.7">to</text>
<text x="345.9" y="109.7">NX-Interface</text>
<text x="367.7" y="109.7">Cable</text>
<text x="319" y="116.4">DESCRIPTON NX-Interface</text>
<text x="361" y="116.4">(J15)</text>
<text x="376.1" y="116.4">NX-Indicator</text>
<text x="397.9" y="116.4">(J3)</text>
<text x="319" y="123.2">NX_PC_LED-</text>
<text x="354.2" y="123.2">1</text>
<text x="386.1" y="123.2">1</text>
<text x="319" y="126.5">UART2_RXD</text>
<text x="319" y="129.9">UART1_TXD</text>
<text x="354.2" y="126.5">3</text>
<text x="354.2" y="129.9">4</text>
<text x="386.1" y="126.5">2</text>
<text x="386.1" y="129.9">3</text>
<text x="319" y="133.2">SYS_RST_RCV_RTN</text>
<text x="319" y="136.6">SYS_RESETn</text>
<text x="354.2" y="133.2">7</text>
<text x="354.2" y="136.6">8</text>
<text x="386.1" y="133.2">4</text>
<text x="386.1" y="136.6">5</text>
<text x="319" y="140">FORCE_RECOVERY_RTN 9</text>
<text x="319" y="143.3">FORCE_RECOVERYn</text>
<text x="354.2" y="143.3">10</text>
<text x="386.1" y="140">6</text>
<text x="386.1" y="143.3">7</text>
</g>
<g font-size="2.8" fill="#840000">
<text x="312.8" y="260.3">Title:</text>
<text x="322.5" y="260.3">NX</text>
<text x="328.8" y="260.3">Indicator</text>
<text x="344.3" y="260.3">Board</text>
</g>
<g font-size="2.1" fill="#840000">
<text x="312.8" y="256.1">File:</text>
<text x="312.8" y="253.4">Sheet:</text>
<text x="318.9" y="256.1">NX-IndicatorBoard.kicad_sch</text>
<text x="312.8" y="263.5">Size:</text>
<text x="319.5" y="263.5">B</text>
<text x="334.8" y="263.5">Date:</text>
<text x="341.8" y="263.5">2023-08-28</text>
<text x="397.8" y="263.7">Rev:</text>
<text x="404.2" y="263.7">1</text>
<text x="312.8" y="266.3">KiCad</text>
<text x="320.5" y="266.3">E.D.A.</text>
<text x="328.1" y="266.3">8.0.1</text>
<text x="397.8" y="266.3">Page:</text>
<text x="405.3" y="266.3">1/3</text>
</g>
<g font-size="1.8" fill="#840000">
<text x="35" y="11.9">1</text>
<text x="85" y="11.9">2</text>
<text x="135" y="11.9">3</text>
<text x="185" y="11.9">4</text>
<text x="235" y="11.9">5</text>
<text x="285" y="11.9">6</text>
<text x="335" y="11.9">7</text>
<text x="385" y="11.9">8</text>
<text x="10.3" y="35.9">A</text>
<text x="420.1" y="35.9">A</text>
<text x="10.3" y="85.9">B</text>
<text x="420.1" y="85.9">B</text>
<text x="10.3" y="135.9">C</text>
<text x="420.1" y="135.9">C</text>
<text x="10.3" y="185.9">D</text>
<text x="420.1" y="185.9">D</text>
<text x="10.3" y="235.9">E</text>
<text x="420.1" y="235.9">E</text>
<text x="35" y="269.3">1</text>
<text x="85" y="269.3">2</text>
<text x="135" y="269.3">3</text>
<text x="185" y="269.3">4</text>
<text x="235" y="269.3">5</text>
<text x="285" y="269.3">6</text>
<text x="335" y="269.3">7</text>
<text x="385" y="269.3">8</text>
</g>
<g font-size="1.8" fill="#006464">
<text x="214.1" y="47.9">J4</text>
<text x="210.8" y="50.4">CONSOLE</text>
<text x="212" y="51.8">1</text>
<text x="181.1" y="59.3">J3</text>
<text x="176.5" y="61.8">NX-BUTTON</text>
<text x="218.4" y="70.7">RESET</text>
<text x="218.4" y="68.2">SW1</text>
<text x="218.4" y="83.4">RECOVERY</text>
<text x="218.4" y="80.9">SW2</text>
<text x="97.6" y="111.4">CAN-NX</text>
<text x="98.5" y="108.8">J1</text>
<text x="152.6" y="113.9">CAN_TX</text>
<text x="152.6" y="116.4">CAN_RX</text>
<text x="213.3" y="116.4">CAN_H</text>
<text x="213.6" y="119">CAN_L</text>
<text x="285.8" y="116.4">J5</text>
<text x="285.8" y="119">CAN-PT-NX</text>
<text x="152.6" y="121.5">3V3</text>
<text x="152.6" y="125.3">5V</text>
<text x="285.8" y="124.1">J6</text>
<text x="105.9" y="126.6">GND</text>
<text x="285.8" y="126.6">CAN-NX</text>
<text x="152.6" y="145.6">CAN_NX-R</text>
<text x="152.6" y="148.2">CAN_NX-G</text>
<text x="152.6" y="150.7">CAN1-R</text>
<text x="152.6" y="153.3">CAN1-G</text>
<text x="152.6" y="155.8">CAN2-R</text>
<text x="78.6" y="159.6">+3V3</text>
<text x="101.7" y="159.6">J2</text>
<text x="152.6" y="160.9">ETH-G</text>
<text x="152.6" y="158.3">CAN2-G</text>
<text x="96.2" y="162.2">NX</text>
<text x="99.9" y="162.2">Expansion</text>
<text x="152.6" y="163.4">ETH-R</text>
<text x="152.6" y="166">HD-G</text>
<text x="152.6" y="173.6">CPU-R</text>
<text x="152.6" y="171">CPU-G</text>
<text x="152.6" y="168.5">HD-R</text>
<text x="152.6" y="178.7">USR-R</text>
<text x="152.6" y="176.1">USR-G</text>
<text x="152.6" y="181.2">PC_LED-</text>
<text x="151.1" y="193.9">H1</text>
<text x="151.1" y="196.4">MountingHole</text>
<text x="151.1" y="200.3">H4</text>
<text x="151.1" y="202.8">MountingHole</text>
<text x="151.1" y="206.6">H3</text>
<text x="151.1" y="209.1">MountingHole</text>
<text x="151.1" y="213">H5</text>
<text x="151.1" y="215.5">MountingHole</text>
<text x="151.1" y="219.3">H2</text>
<text x="151.1" y="221.8">MountingHole</text>
<text x="93.2" y="223.1">GND</text>
<text x="108.5" y="223.1">GND</text>
</g>
<g font-size="1.8" fill="#a90000">
<text x="212" y="54.4">2</text>
<text x="212" y="56.9">3</text>
<text x="184.1" y="63.2">1</text>
<text x="184.1" y="65.8">2</text>
<text x="184.1" y="68.3">3</text>
<text x="184.1" y="70.9">4</text>
<text x="184.1" y="73.4">5</text>
<text x="184.1" y="75.9">6</text>
<text x="184.1" y="78.5">7</text>
<text x="101.5" y="112.8">1</text>
<text x="101.5" y="115.3">2</text>
<text x="101.5" y="117.9">3</text>
<text x="280.6" y="115.3">1</text>
<text x="280.6" y="117.9">2</text>
<text x="101.5" y="120.4">4</text>
<text x="280.6" y="122.9">1</text>
<text x="280.6" y="125.5">2</text>
<text x="97.7" y="164.8">1</text>
<text x="97.7" y="167.4">3</text>
<text x="106.6" y="164.8">2</text>
<text x="106.6" y="167.4">4</text>
<text x="97.7" y="169.9">5</text>
<text x="97.7" y="172.5">7</text>
<text x="106.6" y="169.9">6</text>
<text x="106.6" y="172.5">8</text>
<text x="97.1" y="177.5">11</text>
<text x="97.7" y="175">9</text>
<text x="106" y="175">10</text>
<text x="106" y="177.5">12</text>
<text x="97.1" y="180.1">13</text>
<text x="97.1" y="182.6">15</text>
<text x="97.1" y="185.2">17</text>
<text x="106" y="180.1">14</text>
<text x="106" y="182.6">16</text>
<text x="106" y="185.2">18</text>
<text x="97.1" y="187.7">19</text>
<text x="97.1" y="190.2">21</text>
<text x="106" y="187.7">20</text>
<text x="106" y="190.2">22</text>
<text x="97.1" y="192.8">23</text>
<text x="97.1" y="195.3">25</text>
<text x="97.1" y="197.9">27</text>
<text x="106" y="192.8">24</text>
<text x="106" y="195.3">26</text>
<text x="106" y="197.9">28</text>
<text x="97.1" y="200.4">29</text>
<text x="97.1" y="202.9">31</text>
<text x="106" y="200.4">30</text>
<text x="106" y="202.9">32</text>
<text x="97.1" y="205.5">33</text>
<text x="97.1" y="208">35</text>
<text x="106" y="205.5">34</text>
<text x="106" y="208">36</text>
<text x="97.1" y="210.6">37</text>
<text x="97.1" y="213.1">39</text>
<text x="106" y="210.6">38</text>
<text x="106" y="213.1">40</text>
</g>
<g font-size="1.8" fill="#0000c2">
<text x="169.6" y="65.8">UART2_RXD</text>
<text x="165.4" y="70.9">SYS_RESET_RTN</text>
<text x="169.9" y="68.3">UART2_TXD</text>
<text x="158.9" y="76">FORCE_RECOVERY_RTN</text>
<text x="169.9" y="73.4">~{SYS_RESET}</text>
<text x="163.4" y="78.5">~{FORCE_RECOVERY}</text>
</g>
<g font-size="1.8" fill="#0f0f0f">
<text x="188" y="63.2">NX_PC_LED-</text>
<text x="188" y="65.7">UART2_RXD</text>
<text x="188" y="70.8">SYS_RST_RCV_RTN</text>
<text x="188" y="68.2">UART2_TXD</text>
<text x="188" y="73.3">~{SYS_RESET}</text>
<text x="188" y="75.9">SYS_RST_RCV_RTN</text>
<text x="188" y="78.4">~{REC}</text>
<text x="266.3" y="115.2">CAN-NX_H+</text>
<text x="266.6" y="117.8">CAN-NX_L-</text>
<text x="133" y="144.4">SPI0_SCK</text>
<text x="133.1" y="147">SPI0_CS1</text>
<text x="135.1" y="149.5">GPIO01</text>
<text x="135.1" y="154.6">GPIO11</text>
<text x="135.1" y="152.1">GPIO07</text>
<text x="135.1" y="157.1">GPIO13</text>
<text x="135.1" y="159.7">GPIO12</text>
<text x="83.7" y="167.3">I2C1_SDA</text>
<text x="113" y="164.8">5V</text>
<text x="113" y="167.3">5V</text>
<text x="132.2" y="167.3">SPI1_MISO</text>
<text x="132.2" y="164.8">SPI0_MOSI</text>
<text x="135.1" y="162.2">GPIO09</text>
<text x="83.7" y="169.8">I2C1_SCL</text>
<text x="85.6" y="172.4">GPIO09</text>
<text x="113" y="172.4">UART1_TXD</text>
<text x="132.2" y="172.4">SPI0_MISO</text>
<text x="133.1" y="169.8">SPI1_CS0</text>
<text x="82.2" y="177.5">UART1_RTS</text>
<text x="83.5" y="180">SPI1_SCK</text>
<text x="113" y="177.5">I2S0_SCLK</text>
<text x="113" y="174.9">UART1_RXD</text>
<text x="130" y="180">NX_PC_LED-</text>
<text x="132.1" y="177.5">I2S0_SCLK</text>
<text x="133" y="174.9">SPI1_SCK</text>
<text x="85.6" y="182.5">GPIO12</text>
<text x="113" y="182.5">SPI3_CS1</text>
<text x="113" y="185.1">SPI3_CS0</text>
<text x="82.6" y="190.2">SPI0_MISO</text>
<text x="82.6" y="187.6">SPI0_MOSI</text>
<text x="113" y="190.2">SPI1_MISO</text>
<text x="83.5" y="192.7">SPI0_SCK</text>
<text x="83.7" y="197.8">I2C0_SDA</text>
<text x="113" y="192.7">SPI1_CS0</text>
<text x="113" y="197.8">I2C0_SCL</text>
<text x="113" y="195.2">SPI0_CS1</text>
<text x="85.6" y="200.3">GPIO01</text>
<text x="85.6" y="202.9">GPIO11</text>
<text x="113" y="202.9">GPIO07</text>
<text x="85" y="207.9">I2S0_FS</text>
<text x="85.6" y="205.4">GPIO13</text>
<text x="113" y="207.9">UART1_CTS</text>
<text x="82.6" y="210.5">SPI1_MOSI</text>
<text x="113" y="213">I2S0_DOUT</text>
<text x="113" y="210.5">I2S0_DIN</text>
</g>
<g font-size="1.8" fill="#725600">
<text x="152.4" y="107.1">File:</text>
<text x="157.6" y="107.1">nx-can.kicad_sch</text>
<text x="152.4" y="137.6">File:</text>
<text x="157.6" y="137.6">LEDs.kicad_sch</text>
</g>
<g font-size="1.8" fill="#840084">
<text x="216.5" y="110.1">2/3</text>
<text x="215.2" y="140.6">3/3</text>
</g>
</svg>
